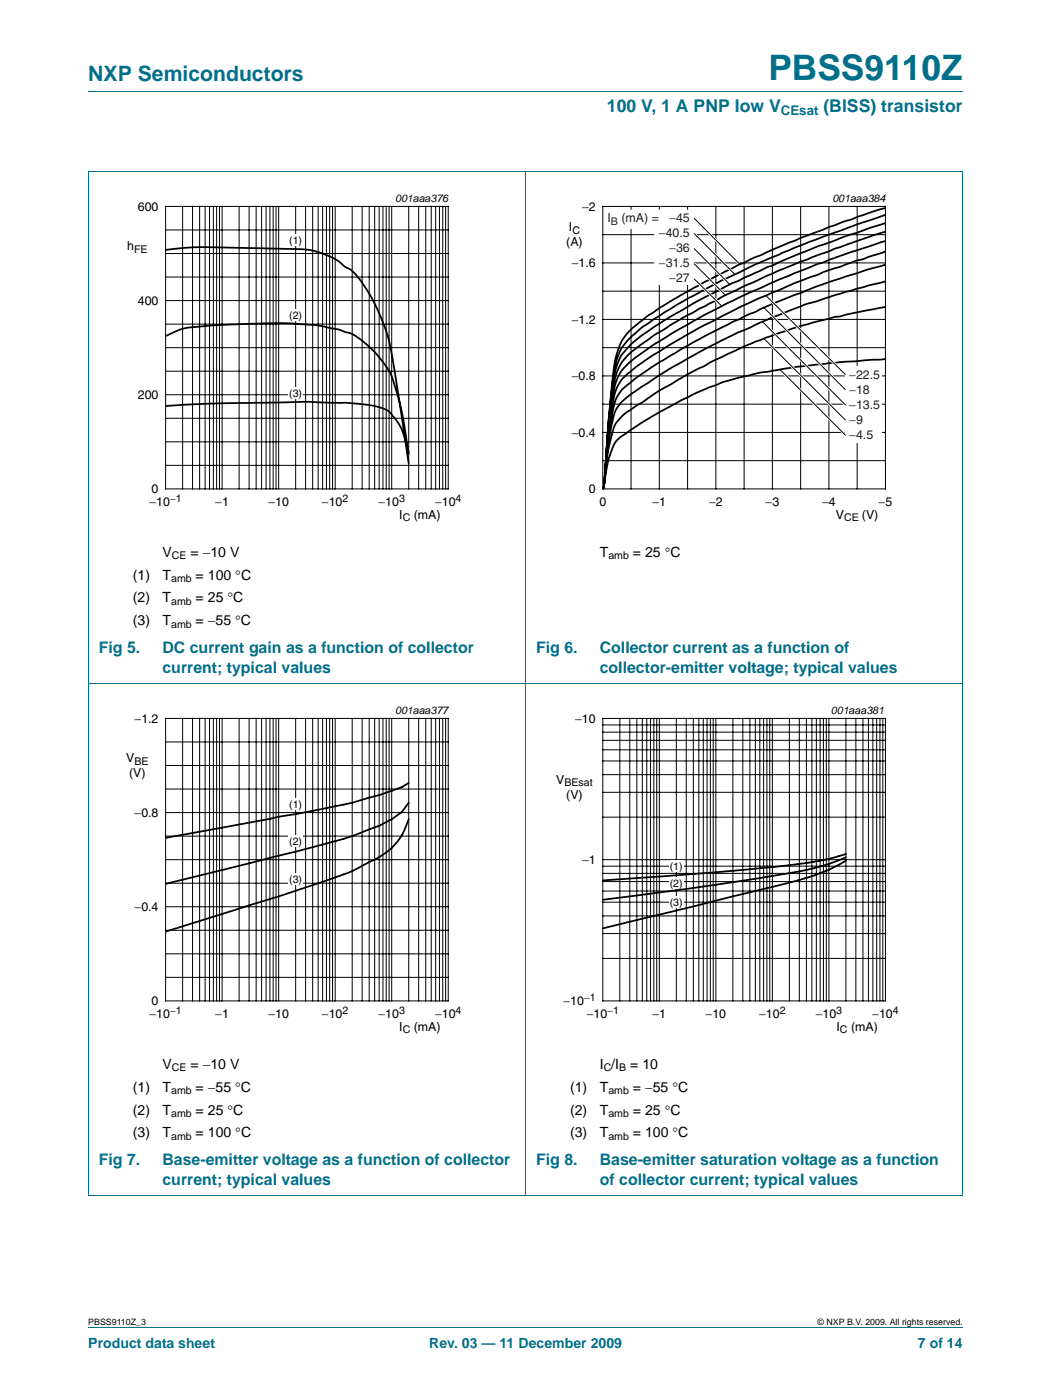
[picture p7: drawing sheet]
<svg xmlns="http://www.w3.org/2000/svg" width="210mm" height="280mm" viewBox="0 0 210 280" stroke-linecap="round" stroke-linejoin="round" font-family="sans-serif">
<path d="M17.6 18.3h174.7M17.6 34.2h174.7M17.6 34.2v204.6M104.9 34.2v204.7M192.3 34.2v204.6M17.6 136.5h174.7M17.6 238.8h174.7M17.6 265.3h174.7" fill="none" stroke="#00708a" stroke-width=".2"/>
<path d="M20.4 38.4h81.8v66.4h-81.8z" fill="none" stroke="#fff" stroke-width=".2"/>
<g fill="none" stroke="#000" stroke-width=".2">
<path d="M33.1 41.2h56.4v56.5h-56.4zM33.1 50.7h56.4M33.1 46h56.4M33.1 55.4h56.4M36.5 41.2v56.5M38.5 41.2v56.5M39.9 41.2v56.5M41 41.2v56.5M41.9 41.2v56.5M42.6 41.2v56.5M43.3 41.2v56.5M43.8 41.2v56.5"/>
<path d="M44.4 41.2v56.5M47.8 41.2v56.5M49.7 41.2v56.5M51.2 41.2v56.5M52.3 41.2v56.5M53.1 41.2v56.5M53.9 41.2v56.5M54.6 41.2v56.5M55.1 41.2v56.5M55.7 41.2v56.5M59 41.2v56.5M61 41.2v56.5"/>
<path d="M62.4 41.2v56.5M63.5 41.2v56.5M64.4 41.2v56.5M65.2 41.2v56.5M65.8 41.2v56.5M66.4 41.2v56.5M66.9 41.2v56.5M70.3 41.2v56.5M72.3 41.2v56.5M73.7 41.2v56.5M74.8 41.2v56.5M75.7 41.2v56.5"/>
<path d="M76.5 41.2v56.5M77.1 41.2v56.5M77.7 41.2v56.5M78.2 41.2v56.5M81.6 41.2v56.5M83.6 41.2v56.5M85 41.2v56.5M86.1 41.2v56.5M87 41.2v56.5M87.8 41.2v56.5M88.4 41.2v56.5M89 41.2v56.5"/>
<path d="M33.1 60.1h56.4M33.1 69.5h56.4M33.1 78.9h56.4M33.1 64.8h56.4M33.1 74.2h56.4M33.1 88.3h56.4M33.1 83.6h56.4M33.1 93h56.4"/>
</g>
<g fill="#fff">
<path d="M57.6 46.8h2.9v2.4h-2.9z"/>
<path d="M57.6 61.8h2.9v2.3h-2.9z"/>
<path d="M57.6 77.4h2.9v2.3h-2.9z"/>
</g>
<g fill="none" stroke="#000" stroke-width=".35">
<path d="M33.1 49.9l6.5-.5 20.4 .4 2.7 .3 3.5 1.3a9.9 9.9 0 0 1 2.9 2 5.9 5.9 0 0 1 2.9 2.7 37.6 37.6 0 0 1 6.8 18l2.8 18.6M162.1 55.3l-3.3 1.2-5.4 2.4a144 144 0 0 0-26.5 14.5l-.9 .8a8.5 8.5 0 0 0-3.6 6.2l-.9 6.2-.7 7.9M167.8 51.1l-9 3.5-9.6 4.1-8.5 4.2-4.5 2.6a64.7 64.7 0 0 0-10.7 7.2 10 10 0 0 0-3.2 6.9l-.8 6.5-.7 8.4M174.6 53.5l-4 1.3a174.4 174.4 0 0 0-23.7 9.3l-6.2 3.1-4.5 2.5-5.7 3.4-3.1 2.1a16.1 16.1 0 0 0-3.9 3.7l-.3 .4a36 36 0 0 0-1.8 8.6l-.7 8.1M176.8 56.2l-7.9 2.1-5.6 1.9a43.1 43.1 0 0 0-7.9 2.8l-8.2 3.5-6.5 3.3-6.8 3.8-4.5 2.9a22.1 22.1 0 0 0-5.9 4.6l-.4 .7a42.3 42.3 0 0 0-1.7 7.2l-.7 7M176.8 50.3l-12.4 4.1M176.8 48.2l-4.5 1.4M176.8 46.3l-10.1 3.4-1.2 .5-5.9 2.2-6.5 2.7-8.4 4-1.7 1-3.4 1.6-5.1 2.9-4.2 2.7a30.6 30.6 0 0 0-5.8 4.7 13.4 13.4 0 0 0-2.2 7.1l-.8 6.5-.4 5.7M176.8 44.6l-7.9 2.6-2.2 .9a205 205 0 0 0-17.5 7.2l-1.7 .8a118.3 118.3 0 0 0-20.3 11.7 10.2 10.2 0 0 0-4.3 6.5l-.6 3.8-.8 7.1-.5 7.6M176.8 42.9l-5.1 1.7-10.1 3.8-10.7 4.4-2.3 1.1a134.9 134.9 0 0 0-18.1 9.9l-.2 .2a23.9 23.9 0 0 0-6.3 5.7 20.6 20.6 0 0 0-1.8 8.3l-1 11.3M176.8 41.6l-3.4 1-7.9 2.8-7.9 3.1-6.7 2.9-10.2 4.9-9 5.3a33.6 33.6 0 0 0-6.8 5.5 15 15 0 0 0-2.4 7.2l-1 10.3-.3 4.7M33.1 67.1a14.6 14.6 0 0 1 4.2-1.6l6.7-.6 12.6-.3 6.7 .4 4.3 .8 .7 .3a8.5 8.5 0 0 1 3.2 1.4 20.9 20.9 0 0 1 6.7 7.7l.2 .6a67 67 0 0 1 3.2 15"/>
<path d="M176.8 71.8l-9 .6-3.1 .3a111.8 111.8 0 0 0-11.9 1.6l-.8 .1a56.8 56.8 0 0 0-10.4 3l-3.7 1.7a80.1 80.1 0 0 0-14.7 8.9l-.9 1.5-.8 2.5-.9 5M176.8 61.4l-5.6 1-5.4 1.2a126.3 126.3 0 0 0-17.2 5.6l-6.2 2.9-1.7 1-3.4 1.7-5.6 3.3-3.7 2.5a14.4 14.4 0 0 0-4.8 3.7l-.1 .2a30.8 30.8 0 0 0-2.1 9l-.3 2.6M33.1 81.1l9.2-.5 18.2-.3 10.8 .4a15.6 15.6 0 0 1 6.1 1.3l.6 .5a12 12 0 0 1 3.3 6.8l.3 1.2M120.5 97.5l-.1 .1 .1-.1M120.5 97.5l-.1 .2M120.5 97.5l-.1 .2 .1-.2M120.5 97.5l-.1 .3M120.6 97l-.1 .5M120.6 97.1l-.1 .4M120.6 97.1l-.1 .5M120.6 97.2l-.1 .3M120.7 96.1l-.1 .9"/>
<path d="M120.7 96l-.1 1M120.7 96l-.1 1.1M120.7 95.9l-.1 1.2M120.7 96.1l-.1 1.1M120.8 94.5l-.2 2.5M120.8 94.5l-.1 1.5M120.8 94.5l-.1 1.4M120.8 94.5l-.2 2.7M120.8 94.5l-.1 1.6M121 92.8l-.2 1.7M121.1 91.4l-.3 3.1M121.2 89.3l-.2 3.5"/>
<path d="M121.2 89.3l-.4 5.2"/>
</g>
<path d="M107.7 38.4h81.8v66.4h-81.8z" fill="none" stroke="#fff" stroke-width=".2"/>
<g fill="none" stroke="#000" stroke-width=".2">
<path d="M120.4 41.2h56.4v56.5h-56.4zM120.4 46.9h56.4M120.4 58.2h56.4M120.4 52.5h56.4M126 41.2v56.5M131.7 41.2v56.5M137.3 41.2v56.5M143 41.2v56.5M148.6 41.2v56.5M154.3 41.2v56.5M159.9 41.2v56.5M165.5 41.2v56.5"/>
<path d="M171.2 41.2v56.5M120.4 69.5h56.4M120.4 63.8h56.4M120.4 75.1h56.4M120.4 80.8h56.4M120.4 92.1h56.4M120.4 86.4h56.4"/>
</g>
<g fill="#fff">
<path d="M122 41.9h16.7v15h-8v-11.1h-8.7z"/>
<path d="M168.9 73.2h7.2v15.3h-7.2z"/>
</g>
<path d="M164.4 54.4l-2.3 .9M172.3 49.6l-4.5 1.5M176.8 52.9l-2.2 .6M81.6 156.4l-1.4 .9a118.4 118.4 0 0 1-24.5 5.9l-22.5 4.2M81.6 163.7a13.4 13.4 0 0 1-8.2 8.8l-3.8 1.9-6 2.1-7.7 2.6-22.7 7M81.6 160.4l-1.4 1.9-2 1.4-2.4 1.3a122.8 122.8 0 0 1-20.1 6l-22.5 5.6" fill="none" stroke="#000" stroke-width=".35"/>
<path d="M138.6 43.6l9 9M138.6 46.6l7.9 8M138.6 49.7l6.9 6.9M138.6 52.7l5.9 5.9M138.6 55.7l5.2 5.1M153.3 59.4l15.6 15.5M152.6 64.6l16.3 16.3M152.8 67.9l16.1 16.1M152.9 61.8l16 16.1M156.1 74.2l12.8 12.8" fill="none" stroke="#fff" stroke-width=".53"/>
<g fill="none" stroke="#000" stroke-width=".2">
<path d="M138.6 43.6l9.2 9.2M138.6 46.6l8.2 8.3M138.6 49.7l7.1 7.1M138.6 52.7l6.3 6.3M138.6 55.7l5.6 5.5M153 59.1l15.9 15.8M152.3 64.3l16.6 16.6M152.6 67.7l16.3 16.3M152.6 61.5l16.3 16.4M155.8 73.8l13.1 13.2M33.1 143.6h56.4v56.4h-56.4zM33.1 153h56.4"/>
<path d="M33.1 148.3h56.4M33.1 157.7h56.4M36.5 143.6v56.4M38.5 143.6v56.4M39.9 143.6v56.4M41 143.6v56.4M41.9 143.6v56.4M42.6 143.6v56.4M43.3 143.6v56.4M43.8 143.6v56.4M44.4 143.6v56.4M47.8 143.6v56.4"/>
<path d="M49.7 143.6v56.4M51.2 143.6v56.4M52.3 143.6v56.4M53.1 143.6v56.4M53.9 143.6v56.4M54.6 143.6v56.4M55.1 143.6v56.4M55.7 143.6v56.4M59 143.6v56.4M61 143.6v56.4M62.4 143.6v56.4M63.5 143.6v56.4"/>
<path d="M64.4 143.6v56.4M65.2 143.6v56.4M65.8 143.6v56.4M66.4 143.6v56.4M66.9 143.6v56.4M70.3 143.6v56.4M72.3 143.6v56.4M73.7 143.6v56.4M74.8 143.6v56.4M75.7 143.6v56.4M76.5 143.6v56.4M77.1 143.6v56.4"/>
<path d="M77.7 143.6v56.4M78.2 143.6v56.4M81.6 143.6v56.4M83.6 143.6v56.4M85 143.6v56.4M86.1 143.6v56.4M87 143.6v56.4M87.8 143.6v56.4M88.4 143.6v56.4M89 143.6v56.4M33.1 162.4h56.4M33.1 171.8h56.4"/>
<path d="M33.1 167.1h56.4M33.1 176.5h56.4M33.1 181.2h56.4M33.1 190.6h56.4M33.1 185.9h56.4M33.1 195.3h56.4"/>
</g>
<path d="M20.4 140.7h81.8v66.4h-81.8z" fill="none" stroke="#fff" stroke-width=".2"/>
<g fill="#fff">
<path d="M57.6 159.5h2.9v2.3h-2.9z"/>
<path d="M57.6 167h2.9v2.3h-2.9z"/>
<path d="M57.6 174.6h2.9v2.3h-2.9z"/>
</g>
<path d="M107.7 140.7h81.8v66.4h-81.8z" fill="none" stroke="#fff" stroke-width=".2"/>
<g fill="none" stroke="#000" stroke-width=".2">
<path d="M120.4 143.6h56.4v56.4h-56.4zM120.4 158.3h56.4M120.4 154.8h56.4M120.4 152.1h56.4M120.4 149.8h56.4M120.4 147.9h56.4M120.4 146.3h56.4M120.4 144.9h56.4M123.8 143.6v56.4M125.8 143.6v56.4M127.2 143.6v56.4M128.3 143.6v56.4"/>
<path d="M129.2 143.6v56.4M129.9 143.6v56.4M130.6 143.6v56.4M131.2 143.6v56.4M131.7 143.6v56.4M135.1 143.6v56.4M137.1 143.6v56.4M138.5 143.6v56.4M139.6 143.6v56.4M140.5 143.6v56.4M141.2 143.6v56.4M141.9 143.6v56.4"/>
<path d="M142.4 143.6v56.4M143 143.6v56.4M146.4 143.6v56.4M148.4 143.6v56.4M149.8 143.6v56.4M150.9 143.6v56.4M151.7 143.6v56.4M152.5 143.6v56.4M153.2 143.6v56.4M153.7 143.6v56.4M154.3 143.6v56.4M157.7 143.6v56.4"/>
<path d="M159.6 143.6v56.4M161.1 143.6v56.4M162.1 143.6v56.4M163 143.6v56.4M163.8 143.6v56.4M164.5 143.6v56.4M165 143.6v56.4M165.5 143.6v56.4M168.9 143.6v56.4M170.9 143.6v56.4M172.3 143.6v56.4M173.4 143.6v56.4"/>
<path d="M174.3 143.6v56.4M175.1 143.6v56.4M175.7 143.6v56.4M176.3 143.6v56.4M120.4 178.1h56.4M120.4 176.2h56.4M120.4 174.5h56.4M120.4 173.1h56.4M120.4 171.8h56.4M120.4 163.3h56.4M120.4 191.5h56.4M120.4 186.5h56.4"/>
<path d="M120.4 183h56.4M120.4 180.3h56.4"/>
</g>
<g fill="#fff">
<path d="M133.6 171.9h2.9v2.3h-2.9z"/>
<path d="M133.6 175.3h2.9v2.3h-2.9z"/>
<path d="M133.6 179.1h2.9v2.3h-2.9z"/>
</g>
<path d="M169 170.6a54 54 0 0 1-11.3 2.3l-14.7 1.4-22.6 1.6M169 171.3a51.3 51.3 0 0 1-14.7 3.7l-15.8 2.4-18.1 2.4M169 172a40.2 40.2 0 0 1-11.3 4.4l-37.3 9.1" fill="none" stroke="#000" stroke-width=".35"/>
<text font-size="7" fill="#00708a" x="153.5" y="16">PBSS9110Z</text>
<text font-size="4.2" fill="#00708a" x="17.6" y="16.2">NXP Semiconductors</text>
<g font-size="3.5" fill="#00708a">
<text x="121.2" y="22.4">100 V, 1 A PNP low V</text>
<text x="164.4" y="22.4">(BISS) transistor</text>
</g>
<g font-size="3.2" fill="#00708a">
<text x="19.7" y="130.5">Fig 5.</text>
<text x="32.4" y="130.5">DC current gain as a function of collector</text>
<text x="107.1" y="130.5">Fig 6.</text>
<text x="119.8" y="130.5">Collector current as a function of</text>
<text x="32.4" y="134.4">current; typical values</text>
<text x="119.8" y="134.4">collector-emitter voltage; typical values</text>
<text x="19.7" y="232.8">Fig 7.</text>
<text x="32.5" y="232.8">Base-emitter voltage as a function of collector</text>
<text x="107.1" y="232.8">Fig 8.</text>
<text x="119.8" y="232.8">Base-emitter saturation voltage as a function</text>
<text x="32.4" y="236.7">current; typical values</text>
<text x="119.8" y="236.7">of collector current; typical values</text>
</g>
<g font-size="2.8">
<text x="32.4" y="111.2">V</text>
<text x="38.1" y="111.2">= −10 V</text>
<text x="119.8" y="111.2">T</text>
<text x="126.4" y="111.2">= 25 °C</text>
<text x="26.5" y="115.8">(1)</text>
<text x="32.4" y="115.8">T</text>
<text x="39.1" y="115.8">= 100 °C</text>
<text x="26.5" y="120.4">(2)</text>
<text x="26.5" y="125">(3)</text>
<text x="32.4" y="120.4">T</text>
<text x="32.4" y="125">T</text>
<text x="39.1" y="120.4">= 25 °C</text>
<text x="39.1" y="125">= −55 °C</text>
<text x="32.4" y="213.5">V</text>
<text x="38.1" y="213.5">= −10 V</text>
<text x="119.8" y="213.5">I /I</text>
<text x="125.9" y="213.5">= 10</text>
<text x="26.5" y="218.1">(1)</text>
<text x="32.4" y="218.1">T</text>
<text x="39.1" y="218.1">= −55 °C</text>
<text x="113.9" y="218.1">(1)</text>
<text x="119.8" y="218.1">T</text>
<text x="126.4" y="218.1">= −55 °C</text>
<text x="26.5" y="227.3">(3)</text>
<text x="26.5" y="222.7">(2)</text>
<text x="32.4" y="227.3">T</text>
<text x="32.4" y="222.7">T</text>
<text x="39.1" y="222.7">= 25 °C</text>
<text x="39.1" y="227.3">= 100 °C</text>
<text x="113.9" y="222.7">(2)</text>
<text x="113.9" y="227.3">(3)</text>
<text x="119.8" y="222.7">T</text>
<text x="119.8" y="227.3">T</text>
<text x="126.4" y="222.7">= 25 °C</text>
<text x="126.4" y="227.3">= 100 °C</text>
</g>
<g font-size="2.8" fill="#00708a">
<text x="17.6" y="269.3">Product data sheet</text>
<text x="85.7" y="269.3">Rev. 03 — 11 December 2009</text>
<text x="183.3" y="269.3">7 of 14</text>
</g>
<text font-size="2.6" fill="#00708a" x="156" y="23.1">CEsat</text>
<g font-size="2.5">
<text x="27.5" y="42.1">600</text>
<text x="113.6" y="46.2">I</text>
<text x="116.2" y="42.1">−2</text>
<text x="25.4" y="50">h</text>
<text x="113.1" y="49.2">(A)</text>
<text x="114.2" y="53.4">−1.6</text>
<text x="27.5" y="60.9">400</text>
<text x="114.2" y="64.7">−1.2</text>
<text x="114.2" y="76">−0.8</text>
<text x="27.5" y="79.7">200</text>
<text x="114.2" y="87.3">−0.4</text>
<text x="29.9" y="101.1">−10</text>
<text x="30.3" y="98.5">0</text>
<text x="43" y="101.1">−1</text>
<text x="53.6" y="101.1">−10</text>
<text x="64.3" y="101.1">−10</text>
<text x="75.6" y="101.1">−10</text>
<text x="86.9" y="101.1">−10</text>
<text x="117.6" y="98.5">0</text>
<text x="119.7" y="101.1">0</text>
<text x="130.3" y="101.1">−1</text>
<text x="141.6" y="101.1">−2</text>
<text x="152.9" y="101.1">−3</text>
<text x="164.2" y="101.1">−4</text>
<text x="175.5" y="101.1">−5</text>
<text x="79.8" y="103.6">I</text>
<text x="82.7" y="103.6">(mA)</text>
<text x="167" y="103.6">V</text>
<text x="172.1" y="103.6">(V)</text>
<text x="26.9" y="144.4">−1.2</text>
<text x="114.9" y="144.4">−10</text>
<text x="25.2" y="152.3">V</text>
<text x="25.8" y="155.3">(V)</text>
<text x="111.1" y="156.6">V</text>
<text x="113.1" y="159.6">(V)</text>
<text x="26.9" y="163.2">−0.8</text>
<text x="116.2" y="172.6">−1</text>
<text x="26.9" y="182">−0.4</text>
<text x="29.9" y="203.4">−10</text>
<text x="30.3" y="200.9">0</text>
<text x="43" y="203.4">−1</text>
<text x="53.6" y="203.4">−10</text>
<text x="64.3" y="203.4">−10</text>
<text x="75.6" y="203.4">−10</text>
<text x="86.9" y="203.4">−10</text>
<text x="112.5" y="200.9">−10</text>
<text x="117.2" y="203.4">−10</text>
<text x="130.3" y="203.4">−1</text>
<text x="140.9" y="203.4">−10</text>
<text x="151.6" y="203.4">−10</text>
<text x="162.9" y="203.4">−10</text>
<text x="174.2" y="203.4">−10</text>
<text x="79.8" y="205.9">I</text>
<text x="82.7" y="205.9">(mA)</text>
<text x="167.1" y="205.9">I</text>
<text x="170" y="205.9">(mA)</text>
</g>
<g font-size="2.5" fill="#231f20">
<text x="121.3" y="44.5">I</text>
<text x="124.1" y="44.5">(mA) =</text>
<text x="131.6" y="47.5">−40.5</text>
<text x="133.7" y="44.5">−45</text>
<text x="131.6" y="53.5">−31.5</text>
<text x="133.7" y="50.5">−36</text>
<text x="133.7" y="56.4">−27</text>
<text x="169.6" y="75.7">−22.5</text>
<text x="169.6" y="78.7">−18</text>
<text x="169.6" y="81.7">−13.5</text>
<text x="169.6" y="84.7">−9</text>
<text x="169.6" y="87.7">−4.5</text>
</g>
<g font-size="2.1">
<text x="78.9" y="40.4">001aaa376</text>
<text x="166.2" y="40.4">001aaa384</text>
<text x="114.3" y="46.7">C</text>
<text x="26.8" y="50.5">FE</text>
<text x="57.8" y="48.8">(1)</text>
<text x="57.8" y="63.7">(2)</text>
<text x="57.8" y="79.3">(3)</text>
<text x="34" y="100.3">−1</text>
<text x="68.4" y="100.3">2</text>
<text x="79.7" y="100.3">3</text>
<text x="91" y="100.3">4</text>
<text x="80.4" y="104.1">C</text>
<text x="168.6" y="104.1">CE</text>
<text x="34.3" y="111.7">CE</text>
<text x="121.5" y="111.7">amb</text>
<text x="34.2" y="116.3">amb</text>
<text x="34.2" y="120.9">amb</text>
<text x="34.2" y="125.5">amb</text>
<text x="78.9" y="142.7">001aaa377</text>
<text x="166" y="142.7">001aaa381</text>
<text x="26.8" y="152.8">BE</text>
<text x="57.8" y="161.4">(1)</text>
<text x="112.7" y="157.1">BEsat</text>
<text x="57.8" y="168.9">(2)</text>
<text x="133.8" y="173.8">(1)</text>
<text x="57.8" y="176.5">(3)</text>
<text x="133.8" y="177.2">(2)</text>
<text x="133.8" y="181">(3)</text>
<text x="34" y="202.7">−1</text>
<text x="68.4" y="202.7">2</text>
<text x="79.7" y="202.7">3</text>
<text x="91" y="202.7">4</text>
<text x="116.6" y="200.1">−1</text>
<text x="121.3" y="202.7">−1</text>
<text x="155.7" y="202.7">2</text>
<text x="167" y="202.7">3</text>
<text x="178.3" y="202.7">4</text>
<text x="80.4" y="206.4">C</text>
<text x="167.8" y="206.4">C</text>
<text x="34.3" y="214">CE</text>
<text x="120.6" y="214">C</text>
<text x="123.7" y="214">B</text>
<text x="34.2" y="218.6">amb</text>
<text x="121.5" y="218.6">amb</text>
<text x="34.2" y="223.2">amb</text>
<text x="34.2" y="227.8">amb</text>
<text x="121.5" y="223.2">amb</text>
<text x="121.5" y="227.8">amb</text>
</g>
<text font-size="2.1" fill="#231f20" x="122" y="44.9">B</text>
<g font-size="1.8">
<text x="17.6" y="264.7">PBSS9110Z_3</text>
<text x="163.3" y="264.7">© NXP B.V. 2009. All rights reserved.</text>
</g>
</svg>
